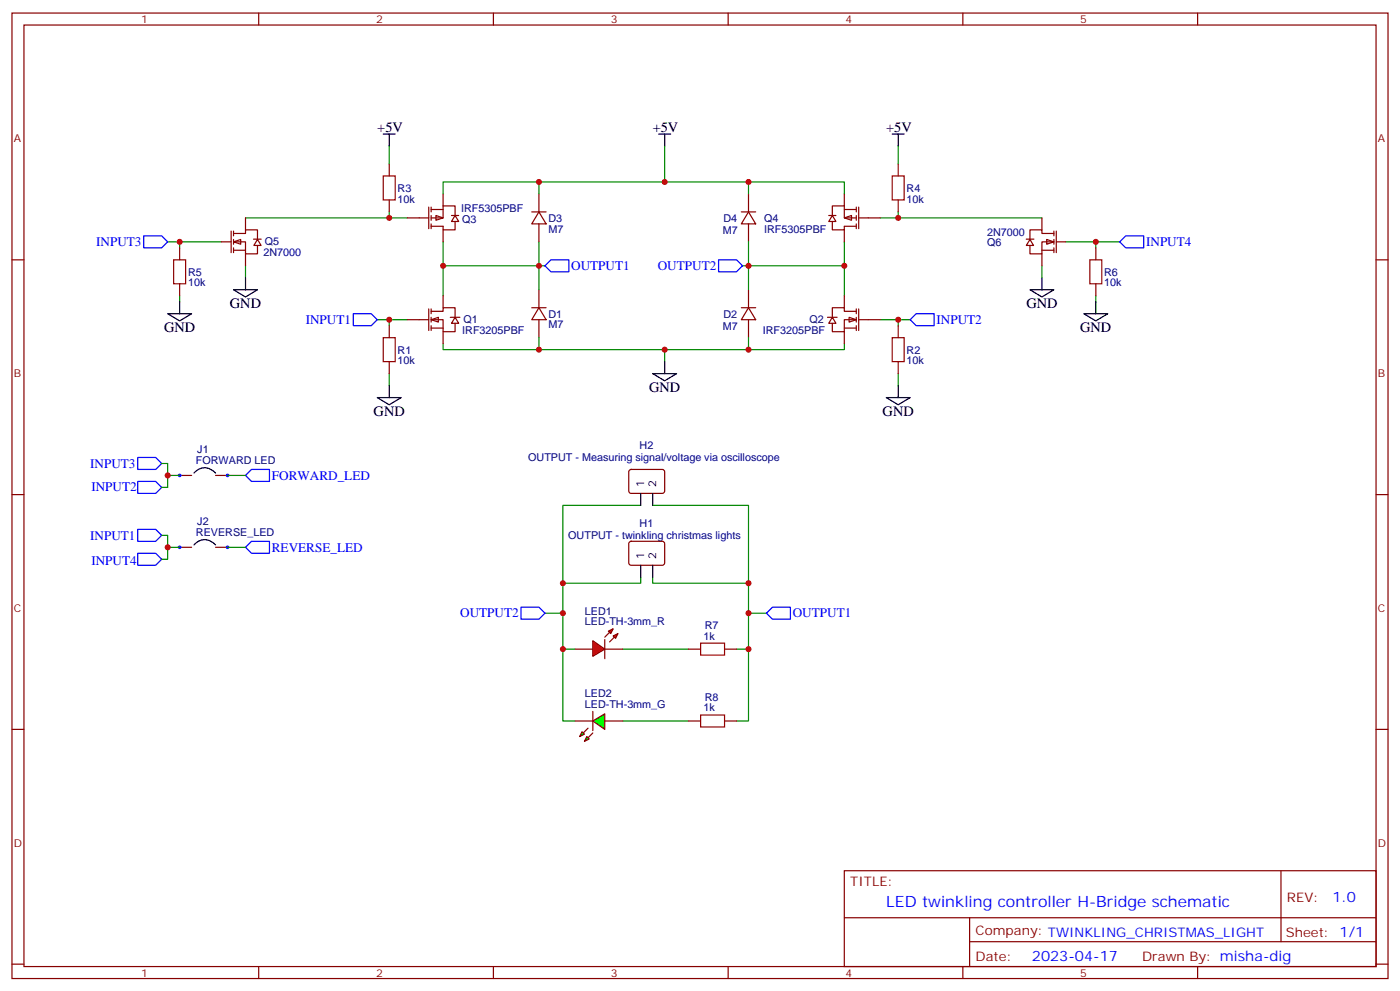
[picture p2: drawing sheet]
<svg xmlns="http://www.w3.org/2000/svg" width="412mm" height="292mm" viewBox="0 0 412 292" stroke-linecap="round" stroke-linejoin="round" font-family="sans-serif">
<g fill="none" stroke="#870000" stroke-width=".35">
<path d="M3.5 3.8h405.4v284.4h-405.4zM7.1 7.4h398.2v277.3h-398.2zM76.2 3.8v3.6M145.3 3.8v3.6M214.5 3.8v3.6M283.6 3.8v3.6M352.8 3.8v3.6M158.7 57.1v5.3M220.5 57.1v5.3M3.5 76.5h3.6M156.6 62.4h4.3M158.7 62.4l2.2 3.5h-4.3z"/>
<path d="M158.7 65.9v5.3M218.4 62.4h4.2M220.5 62.4l2.1 3.5h-4.2zM220.5 65.9v5.3M322.8 73v3.5M405.3 76.5h3.6M156.6 90.6h4.3M158.7 90.6l2.2 3.6h-4.3zM158.7 85.3v5.3M158.7 94.2v5.2M218.4 90.6h4.2M220.5 90.6l2.1 3.6h-4.2z"/>
<path d="M220.5 85.3v5.3M220.5 94.2v5.2M322.8 83.6v3.5M185.4 138.5l.5-.2h9.5l.4 .7-.1 5.9-.6 .4-9.5-.1-.4-.6v-5.6zM3.5 145.7h3.6M185.4 159.6l.5-.2 9.5 .1 .4 .6-.1 5.9-.6 .5-9.5-.1-.4-.6v-5.7zM405.3 145.7h3.6M202.8 191.2h3.6M213.4 191.2h3.6M3.5 214.8h3.6M202.8 212.3h3.6M213.4 212.3h3.6"/>
<path d="M405.3 214.8h3.6M248.7 256.4h156.6v28.3h-156.6zM377.3 256.5v20.8M248.7 270.3h156.5M285.6 277.3h119.6M285.6 270.3v14.1M3.5 284h3.6M76.2 284.7v3.5M145.3 284.7v3.5M214.5 284.7v3.5M283.6 284.7v3.5M352.8 284.7v3.5"/>
<path d="M405.3 284h3.6"/>
</g>
<g fill="none" stroke="#008700" stroke-width=".35">
<path d="M114.7 43v5.3M158.7 53.6v3.5M220.5 53.6v3.5M49.4 71.2h15.9M52.9 71.2v1.8M114.7 64.2h5.2M130.5 78.3h30M158.7 71.2v14.1M218.7 78.3h30M220.5 71.2v14.1M259.3 64.2h47.6M264.6 62.4v1.8"/>
<path d="M306.9 78.3v3.5M314 71.2h15.8M322.8 71.2v1.8M52.9 87.1v1.8M158.7 99.4v3.6M220.5 99.4v3.6M322.8 87.1v1.8M188.7 148.8h-22.9v42.4M192.3 148.8h28.2v42.4M188.7 170v1.8h-22.9M192.3 170v1.8h28.2M160.5 180.6h5.3"/>
<path d="M169.3 191.2h-3.5v21.1h3.5M183.4 191.2h19.4M217 191.2h3.5v21.1h-3.5M220.5 180.6h5.3M183.4 212.3h19.4"/>
</g>
<path d="M303.4 85.3h7l-3.5 2.2zM306.9 81.8v3.5M319.3 92.4h7l-3.5 2.1zM322.8 88.9v3.5M188.7 145.3v3.5M192.3 145.3v3.5M188.7 166.5v3.5M192.3 166.5v3.5" fill="none" stroke="#000" stroke-width=".35"/>
<path d="M321 76.5h3.6v7.1h-3.6zM206.4 189.4h7v3.5h-7zM206.4 210.6h7v3.5h-7z" fill="none" stroke="#a10000" stroke-width=".35"/>
<path d="M160.5 78.3l1.8-1.8h5.3v3.5h-5.3zM211.7 76.5h5.3l1.7 1.8-1.7 1.7h-5.3zM153.5 178.8h5.2l1.8 1.8-1.8 1.8h-5.2zM227.5 178.8h5.3v3.6h-5.3l-1.7-1.8z" fill="none" stroke="#00f" stroke-width=".35"/>
<path d="M308.3 70.5l2.1 .7-2.1 .7z" fill="#fff" stroke="#870000" stroke-width=".35"/>
<g fill="none" stroke="#870000" stroke-width=".35">
<path d="M52.9 73v3.5M302.3 70.4h2.3M303.4 70.5l1 1.8h-2.1zM306.9 73.7h3.5M306.9 64.2v3.5M306.9 74.8v3.5M310.4 68.8h-3.5v-1.1h-3.5v2.8M310.4 71.2h-3.5v3.6h-3.5v-2.5M310.4 68.1v1.4M310.4 70.5v1.4M310.4 73v1.4M311.1 68.1v6.3"/>
<path d="M311.1 71.2h2.9M52.9 83.6v3.5"/>
</g>
<path d="M42.3 69.5h5.3l1.8 1.7-1.8 1.8h-5.3zM329.8 71.2l1.8-1.7h5.3v3.5h-5.3z" fill="none" stroke="#00f" stroke-width=".35"/>
<path d="M49.4 92.4h7l-3.5 2.1zM52.9 88.9v3.5M68.8 85.3h7l-3.5 2.2zM72.3 81.8v3.5" fill="none" stroke="#000" stroke-width=".35"/>
<path d="M51.2 76.5h3.5v7.1h-3.5z" fill="none" stroke="#a10000" stroke-width=".35"/>
<path d="M72.3 78.3v3.5M114.7 62.4v1.8h-42.4" fill="none" stroke="#008700" stroke-width=".35"/>
<path d="M68.8 71.2l2.1-.7v1.4z" fill="#fff" stroke="#870000" stroke-width=".35"/>
<g fill="none" stroke="#870000" stroke-width=".35">
<path d="M114.7 48.3v3.5M114.7 58.9v3.5M264.6 48.3v3.5M264.6 58.9v3.5M65.3 71.2h2.8M68.1 68.1v6.3M68.8 68.8h3.5v-1.1h3.5v2.8M68.8 71.2h3.5v3.6h3.5v-2.5M68.8 73.7h3.5M68.8 68.1v1.4M68.8 70.5v1.4M68.8 73v1.4"/>
<path d="M72.3 64.2v3.5M72.3 74.8v3.5M74.7 70.4h2.2M75.8 70.5l1.1 1.8h-2.1zM114.7 95.9v3.5M264.6 95.9v3.5M114.7 106.5v3.5M264.6 106.5v3.5"/>
</g>
<g fill="none" stroke="#008700" stroke-width=".35">
<path d="M130.5 57.1v-3.5h118.2v3.5M195.8 43v10.6M264.6 43v5.3M130.5 71.2v15.9M248.7 71.2v15.9M111.1 94.2h8.8M114.7 94.2v1.7M259.3 94.2h5.3v1.7M264.6 94.2h3.5M114.7 110v3.6M130.5 101.2v1.8h118.2v-1.8M195.8 103v3.5"/>
<path d="M264.6 110v3.6"/>
</g>
<path d="M104.1 92.4h5.3l1.7 1.8-1.7 1.7h-5.3zM268.1 94.2l1.8-1.8h5.3v3.5h-5.3z" fill="none" stroke="#00f" stroke-width=".35"/>
<path d="M112.9 39.5h3.5M114.7 39.5v3.5M194 39.5h3.6M195.8 39.5v3.5M262.8 39.5h3.5M264.6 39.5v3.5M111.1 117.1h7.1l-3.5 2.1zM114.7 113.6v3.5M192.3 110h7l-3.5 2.1zM195.8 106.5v3.5M261.1 117.1h7l-3.5 2.1zM264.6 113.6v3.5" fill="none" stroke="#000" stroke-width=".35"/>
<path d="M112.9 51.8h3.5v7.1h-3.5zM262.8 51.8h3.5v7.1h-3.5zM112.9 99.4h3.5v7.1h-3.5zM262.8 99.4h3.5v7.1h-3.5z" fill="none" stroke="#a10000" stroke-width=".35"/>
<g fill="#fff" stroke="#870000" stroke-width=".35">
<path d="M248.7 64.2l2.1-.7v1.4z"/>
<path d="M245.2 63.5l1 1.7h-2.1z"/>
</g>
<path d="M248.7 57.1v3.5M244.1 63.5h2.1M245.2 65.2v2.5h3.5v-1.1h3.5M248.7 60.6h-3.5v2.9M248.7 60.6v3.6h3.5M248.7 61.7h3.5M248.7 67.7v3.5M252.2 61v1.4M252.2 63.5v1.4M252.2 65.9v1.4M252.9 61v6.3M252.9 64.2h6.4" fill="none" stroke="#870000" stroke-width=".35"/>
<g fill="#fff" stroke="#870000" stroke-width=".35">
<path d="M250.1 93.5l2.1 .7-2.1 .7z"/>
<path d="M245.2 93.5l1 1.7h-2.1z"/>
</g>
<path d="M243.8 93.5h2.8M248.7 96.6h3.5M248.7 87.1v3.5M248.7 97.7v3.5M252.2 91.7h-3.5v-1.1h-3.5v2.9M252.2 94.2h-3.5v3.5h-3.5v-2.5M252.2 91v1.4M252.2 93.5v1.4M252.2 95.9v1.4M252.9 91v6.3M252.9 94.2h6.4" fill="none" stroke="#870000" stroke-width=".35"/>
<g fill="#fff" stroke="#870000" stroke-width=".35">
<path d="M128.4 63.5l2.1 .7-2.1 .7z"/>
<path d="M134.1 63.5l1 1.7h-2.1z"/>
</g>
<path d="M130.5 57.1v3.5M119.9 64.2h6.4M126.3 61v6.3M127 61.7h3.5M127 61v1.4M127 63.5v1.4M127 65.9v1.4M130.5 60.6h3.6v2.9M130.5 60.6v3.6h-3.5M130.5 67.7v3.5M133 63.5h2.1M134.1 65.2v2.5h-3.6v-1.1h-3.5" fill="none" stroke="#870000" stroke-width=".35"/>
<g fill="#fff" stroke="#870000" stroke-width=".35">
<path d="M127 94.2l2.1-.7v1.4z"/>
<path d="M134.1 93.5l1 1.7h-2.1z"/>
</g>
<path d="M119.9 94.2h6.4M126.3 91v6.3M127 91.7h3.5v-1.1h3.6v2.9M127 94.2h3.5v3.5h3.6v-2.5M127 96.6h3.5M127 91v1.4M127 93.5v1.4M127 95.9v1.4M130.5 87.1v3.5M130.5 97.7v3.5M132.6 93.5h2.9" fill="none" stroke="#870000" stroke-width=".35"/>
<path d="M174.6 212.3l3.6-2.1v4.6z" fill="#0f0" stroke="#870000" stroke-width=".35"/>
<path d="M174.6 209.5v5.7z" fill="#f00" stroke="#870000" stroke-width=".35"/>
<g fill="#870000" stroke="#870000" stroke-width=".35">
<path d="M174.6 215.9l-1.4 1.4z"/>
<path d="M173.2 214.5l-1.4 1.4z"/>
</g>
<g fill="#0f0" stroke="#870000" stroke-width=".35">
<path d="M172.9 216.9l.7 .7-1.4 .7z"/>
<path d="M171.4 215.5l.8 .7-1.5 .7z"/>
</g>
<path d="M169.3 212.3h5.3M178.2 212.3h5.2" fill="none" stroke="#870000" stroke-width=".35"/>
<g fill="#f00" stroke="#870000" stroke-width=".35">
<path d="M174.6 188.7l3.6 2.5-3.6 2.1z"/>
<path d="M178.2 188.3v5.7z"/>
</g>
<g fill="#870000" stroke="#870000" stroke-width=".35">
<path d="M178.2 187.6l1.4-1.4z"/>
<path d="M179.6 189.1l1.4-1.5z"/>
</g>
<g fill="#f00" stroke="#870000" stroke-width=".35">
<path d="M179.2 185.9l1.4-.7-.7 1.4z"/>
<path d="M180.6 187.3l1.4-.7-.7 1.4z"/>
</g>
<path d="M52.9 140h3.5M63.5 140h3.5M52.9 161.2h3.5M63.5 161.2h3.5M169.3 191.2h5.3M178.2 191.2h5.2" fill="none" stroke="#870000" stroke-width=".35"/>
<g fill="none" stroke="#00f" stroke-width=".35">
<path d="M40.6 134.7h5.3l1.7 1.8-1.7 1.8h-5.3zM40.6 141.8h5.3l1.7 1.7-1.7 1.8h-5.3zM40.6 155.9h5.3l1.7 1.8-1.7 1.7h-5.3zM72.3 140l1.8-1.7h5.3v3.5h-5.3zM40.6 162.9h5.3l1.7 1.8-1.7 1.8h-5.3zM72.3 161.2l1.8-1.8h5.3v3.5h-5.3z"/>
<circle cx="52.9" cy="140" r=".35"/>
<circle cx="67" cy="140" r=".35"/>
<circle cx="52.9" cy="161.2" r=".35"/>
<circle cx="67" cy="161.2" r=".35"/>
</g>
<path d="M47.6 136.5h1.8v7h-1.8M47.6 157.7h1.8v7h-1.8M49.4 140h3.5M67 140h5.3M49.4 161.2h3.5M67 161.2h5.3" fill="none" stroke="#008700" stroke-width=".35"/>
<path d="M57.1 139.3a4 4 0 0 1 6.4 0M57.1 160.5a4 4 0 0 1 6.4 0" fill="none" stroke="#000" stroke-width=".35"/>
<g fill="#c00">
<circle cx="195.8" cy="53.6" r=".88"/>
<circle cx="195.8" cy="103" r=".88"/>
<circle cx="220.5" cy="103" r=".88"/>
<circle cx="220.5" cy="53.6" r=".88"/>
<circle cx="220.5" cy="78.3" r=".88"/>
<circle cx="130.5" cy="78.3" r=".88"/>
<circle cx="158.8" cy="78.3" r=".88"/>
<circle cx="158.8" cy="103" r=".88"/>
<circle cx="158.8" cy="53.6" r=".88"/>
<circle cx="165.8" cy="180.6" r=".88"/>
<circle cx="220.5" cy="180.6" r=".88"/>
<circle cx="220.5" cy="171.8" r=".88"/>
<circle cx="165.8" cy="171.8" r=".88"/>
<circle cx="165.8" cy="191.2" r=".88"/>
<circle cx="220.5" cy="191.2" r=".88"/>
<circle cx="248.7" cy="78.3" r=".88"/>
<circle cx="114.7" cy="64.2" r=".88"/>
<circle cx="264.6" cy="64.2" r=".88"/>
<circle cx="322.8" cy="71.2" r=".88"/>
<circle cx="52.9" cy="71.2" r=".88"/>
<circle cx="114.7" cy="94.2" r=".88"/>
<circle cx="264.6" cy="94.2" r=".88"/>
<circle cx="49.4" cy="140" r=".88"/>
<circle cx="49.4" cy="161.2" r=".88"/>
</g>
<text font-size="4.6" fill="#00f" x="261.1" y="267">LED twinkling controller H-Bridge schematic</text>
<g font-size="4.2">
<text x="111.1" y="38.8">+5V</text>
<text x="192.3" y="38.8">+5V</text>
<text x="261.1" y="38.8">+5V</text>
<text x="67.7" y="90.6">GND</text>
<text x="302.3" y="90.6">GND</text>
<text x="48.3" y="97.7">GND</text>
<text x="318.2" y="97.7">GND</text>
<text x="191.2" y="115.3">GND</text>
<text x="110.1" y="122.4">GND</text>
<text x="260" y="122.4">GND</text>
</g>
<g font-size="4.2" fill="#00f">
<text x="392.5" y="265.7">1.0</text>
<text x="304" y="283.1">2023-04-17</text>
</g>
<g font-size="3.9" fill="#00f">
<text x="28.3" y="72.5">INPUT3</text>
<text x="337.6" y="72.4">INPUT4</text>
<text x="168.3" y="79.6">OUTPUT1</text>
<text x="193.8" y="79.5">OUTPUT2</text>
<text x="90.1" y="95.4">INPUT1</text>
<text x="275.9" y="95.5">INPUT2</text>
<text x="26.6" y="137.8">INPUT3</text>
<text x="80.1" y="141.3">FORWARD_LED</text>
<text x="26.9" y="144.7">INPUT2</text>
<text x="26.6" y="158.9">INPUT1</text>
<text x="26.9" y="166.3">INPUT4</text>
<text x="80.1" y="162.4">REVERSE_LED</text>
<text x="135.6" y="181.8">OUTPUT2</text>
<text x="233.5" y="181.8">OUTPUT1</text>
</g>
<g font-size="3.9" fill="#800">
<text x="250.5" y="261">TITLE:</text>
<text x="379.1" y="265.7">REV:</text>
<text x="287.4" y="275.2">Company: TWINKLING_CHRISTMAS_LIGHT</text>
<text x="378.7" y="275.8">Sheet: 1/1</text>
<text x="287.4" y="282.9">Date:</text>
<text x="336.4" y="283">Drawn By: misha-dig</text>
</g>
<g font-size="3.2" fill="#800">
<text x="41.6" y="6.8">1</text>
<text x="110.8" y="6.8">2</text>
<text x="179.9" y="6.8">3</text>
<text x="249.1" y="6.8">4</text>
<text x="318.2" y="6.8">5</text>
<text x="4.1" y="41.9">A</text>
<text x="405.9" y="41.9">A</text>
<text x="4.1" y="111.1">B</text>
<text x="405.9" y="111.1">B</text>
<text x="4.1" y="180.2">C</text>
<text x="405.9" y="180.2">C</text>
<text x="4.1" y="249.4">D</text>
<text x="405.9" y="249.4">D</text>
<text x="41.6" y="287.7">1</text>
<text x="110.8" y="287.7">2</text>
<text x="179.9" y="287.7">3</text>
<text x="249.1" y="287.7">4</text>
<text x="318.2" y="287.7">5</text>
</g>
<g font-size="3.2" fill="#000080">
<text x="117.1" y="59.7">10k</text>
<text x="117.1" y="56.5">R3</text>
<text x="267.1" y="59.7">10k</text>
<text x="267.1" y="56.5">R4</text>
<text x="135.8" y="62.4">IRF5305PBF</text>
<text x="136.2" y="65.6">Q3</text>
<text x="161.6" y="65.3">D3</text>
<text x="213.1" y="65.3">D4</text>
<text x="225.1" y="65.3">Q4</text>
<text x="161.6" y="68.5">M7</text>
<text x="212.9" y="68.8">M7</text>
<text x="225.1" y="68.5">IRF5305PBF</text>
<text x="290.8" y="69.4">2N7000</text>
<text x="77.6" y="75.5">2N7000</text>
<text x="78" y="72.3">Q5</text>
<text x="290.8" y="72.5">Q6</text>
<text x="55.4" y="81.2">R5</text>
<text x="325.3" y="81.2">R6</text>
<text x="55.4" y="84.3">10k</text>
<text x="325.3" y="84.3">10k</text>
<text x="136.5" y="95.2">Q1</text>
<text x="161.6" y="93.5">D1</text>
<text x="213.1" y="93.5">D2</text>
<text x="238.5" y="95.2">Q2</text>
<text x="136.2" y="98.4">IRF3205PBF</text>
<text x="161.6" y="96.7">M7</text>
<text x="212.9" y="97.1">M7</text>
<text x="224.7" y="98.4">IRF3205PBF</text>
<text x="117.1" y="107.3">10k</text>
<text x="117.1" y="104.2">R1</text>
<text x="267.1" y="107.3">10k</text>
<text x="267.1" y="104.2">R2</text>
<text x="57.7" y="136.7">FORWARD LED</text>
<text x="58.1" y="133.4">J1</text>
<text x="155.6" y="135.9">OUTPUT - Measuring signal/voltage via oscilloscope</text>
<text x="188.4" y="132.3">H2</text>
<text x="58.1" y="154.6">J2</text>
<text x="188.4" y="155.2">H1</text>
<text x="57.7" y="157.9">REVERSE_LED</text>
<text x="167.4" y="158.7">OUTPUT - twinkling christmas lights</text>
<text x="172.3" y="184.1">LED-TH-3mm_R</text>
<text x="172.3" y="181">LED1</text>
<text x="207.6" y="185.2">R7</text>
<text x="207.3" y="188.3">1k</text>
<text x="172.3" y="208.5">LED-TH-3mm_G</text>
<text x="172.3" y="205.3">LED2</text>
<text x="207.3" y="209.5">1k</text>
<text x="207.6" y="206.3">R8</text>
</g>
<g font-size="3.2">
<text x="189.8" y="143.5" transform="rotate(-90 189.8 143.5)">1</text>
<text x="193.3" y="143.5" transform="rotate(-90 193.3 143.5)">2</text>
<text x="189.8" y="164.7" transform="rotate(-90 189.8 164.7)">1</text>
<text x="193.3" y="164.7" transform="rotate(-90 193.3 164.7)">2</text>
</g>
</svg>
